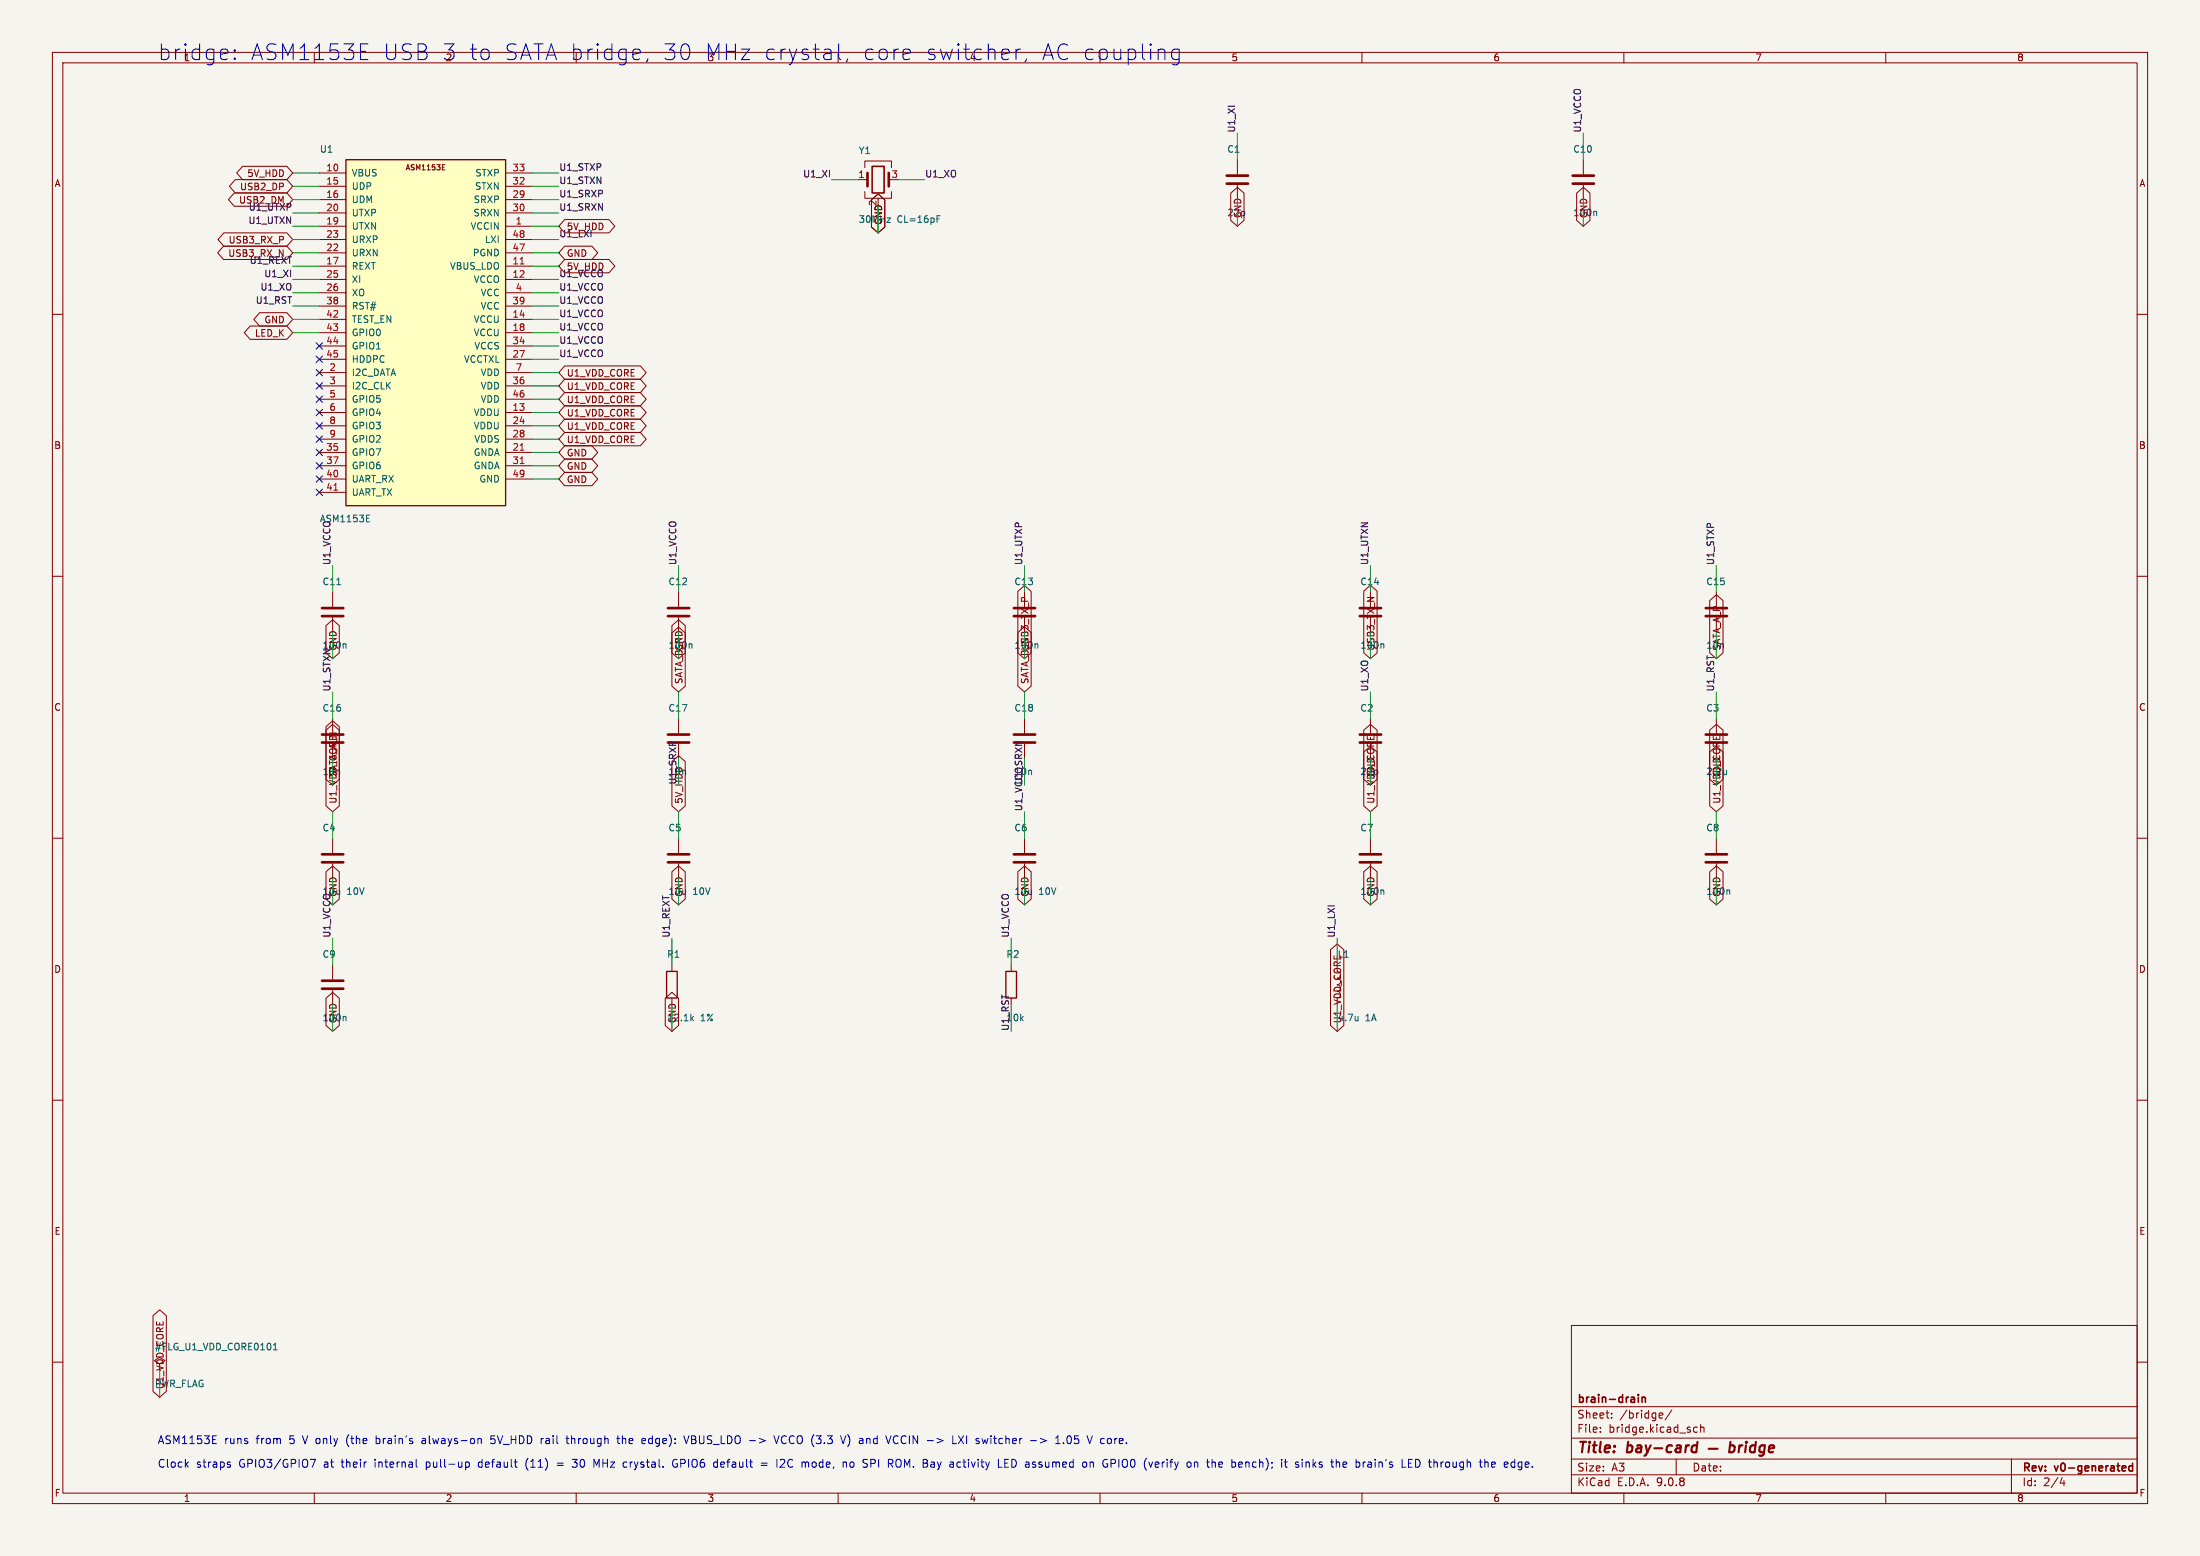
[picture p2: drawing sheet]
<svg xmlns="http://www.w3.org/2000/svg" width="420mm" height="297mm" viewBox="0 0 420 297" stroke-linecap="round" stroke-linejoin="round" font-family="sans-serif">
<path d="M0 0h420v297h-420z" fill="#f5f4ef" stroke="#f5f4ef" stroke-width=".19"/>
<g fill="none" stroke="#840000" stroke-width=".19">
<path d="M10 10h400v277h-400zM12 12h396v273h-396zM160 10v2M260 10v2M310 10v2M360 10v2M10 60h2M408 60h2M10 110h2M408 110h2M129.5 137.2v2.8M10 160h2"/>
<path d="M408 160h2M10 210h2M408 210h2M300 253h108v32h-108zM10 260h2M30.5 260.3l1-.6-1-.6-1 .6 1 .6v1.3M300 278.5h108M300 274.5h108M300 268.5h108M305.5 273.2v.2M305.5 272.5v.1M307.7 270.5v.2"/>
<path d="M307.7 269.8v.1M316.9 269.7l.5 .1v.2l-.7 .2M317.4 270.6l-.5 .1M319.2 269.1l-1.3 1.9M320 278.5v3M323.3 273.1l.3 .3 .4-.1M324 272.5l-.4-.1-.3 .3M324.7 272.5l.2-.1 .3 .1 .1 .9M324.7 271.9v1.5M384 278.5v6.5M408 260h2M60 285v2"/>
<path d="M110 285v2M160 285v2M210 285v2M260 285v2M300 281.5h108M310 285v2M360 285v2M393.7 282l-.4 1.1h.9M394 282.6v1"/>
</g>
<path d="M312.8 266.2v.1M312.8 266.7v1M313.5 266.7v1M313.5 266.8l.2-.1 .3 .1 .1 .9M407.1 279.3v1.5M407.1 279.9l-.4-.1-.3 .3 .1 .6h.6" fill="none" stroke="#840000" stroke-width=".3"/>
<g fill="none" stroke="#840000" stroke-width=".4">
<path d="M323.4 275.9l.6 .1M323.8 277.1l-.6 .1M324.1 275.2l-.3 2M326.2 276.5h1.7M330.3 276h.7l.2 .3-.1 .5a.66 .66 0 0 1-1 .3M330.3 275.2l-.2 2M332.1 275.9l-.2 1.3M332.6 275.9l-.3 .1-.3 .3M333.3 275.9l-.2 1.3M333.4 275.2v.2M335.1 276a.66 .66 0 0 0-1 .3l-.1 .5 .2 .3h.8M335.2 275.2l-.2 2"/>
<path d="M336.9 276a.66 .66 0 0 0-1 .3v.5l.1 .3h.8M336.9 275.9l-.2 1.6a.6 .6 0 0 1-.9 .3M337.7 276.5l1-.2-.1-.3h-.7l-.2 .9 .2 .3 .6-.1"/>
</g>
<path d="M52.2 257.7h.7M52.2 256.8l.4-.4v1.3" fill="none" stroke="#006464" stroke-width=".19"/>
<path d="M127.5 140.2h4.1M127.5 141.7h4.1" fill="none" stroke="#840000" stroke-width=".51"/>
<path d="M66 30.5h30.5v66h-30.5z" fill="#ffffc2"/>
<path d="M66 30.5h30.5v66h-30.5zM127.3 185.4h2v5.1h-2zM192 185.4h2.1v5.1h-2.1z" fill="none" stroke="#840000" stroke-width=".25"/>
<g fill="none" stroke="#840000" stroke-width=".19">
<path d="M44.7 36.8h10.1l1.1 1.3-1.1 1.3h-10.1l-1.1-1.3zM44.9 34.3h9.9l1.1 1.3-1.1 1.2h-9.9l-1.1-1.2zM46.3 31.7h8.5l1.1 1.3-1.1 1.3h-8.5l-1.1-1.3zM61 33h5M61 35.6h5M61 38.1h5M84.4 31.9h.4M84.4 32.4h.5M84.4 31.4h.5M96.5 33h5.1M96.5 35.6h5.1M96.5 38.1h5.1"/>
<path d="M163.8 34.3h1.8M165.1 32v-1.3h5.1v1.3M165.1 36.6v1.2h5.1v-1.2M166.4 38.1l1.2-1.1 1.3 1.1v5.2l-1.3 1.2-1.2-1.2zM167.6 37.8v.3M234.9 36.9l1.3-1.1 1.3 1.1v5.2l-1.3 1.1-1.3-1.1zM236.2 30.5v2.8M236.2 35.3v2.8M301 36.9l1.3-1.1 1.2 1.1v5.2l-1.2 1.1-1.3-1.1zM302.3 30.5v2.8M302.3 35.3v2.8M42.7 47h12.1l1.1 1.3-1.1 1.2h-12.1l-1.1-1.2z"/>
<path d="M42.7 44.4h12.1l1.1 1.3-1.1 1.3h-12.1l-1.1-1.3zM49.6 59.7h5.2l1.1 1.3-1.1 1.2h-5.2l-1.1-1.2zM61 40.6h5M61 43.2h5M61 45.7h5M61 48.3h5M61 50.8h5M61 53.3h5M61 55.9h5M61 58.4h5M96.5 40.6h5.1M96.5 43.2h5.1"/>
<path d="M96.5 45.7h5.1M96.5 48.3h5.1M96.5 50.8h5.1M96.5 53.3h5.1M96.5 55.9h5.1M96.5 58.4h5.1M107.8 49.5h8.5l1.1 1.3-1.1 1.3h-8.5l-1.1-1.3zM107.8 47h5.2l1.1 1.3-1.1 1.2h-5.2l-1.1-1.2zM107.8 41.9h8.5l1.1 1.3-1.1 1.3h-8.5l-1.1-1.3zM47.7 62.2h7.1l1.1 1.3-1.1 1.3h-7.1l-1.1-1.3zM61 61h5M61 63.5h5"/>
<path d="M61 66h5M61 68.6h5M61 71.1h5M61 73.7h5M61 76.2h5M61 78.7h5M96.5 61h5.1M96.5 63.5h5.1M96.5 66h5.1M96.5 68.6h5.1M96.5 71.1h5.1M96.5 73.7h5.1"/>
<path d="M96.5 76.2h5.1M96.5 78.7h5.1M107.8 69.8h14.4l1.2 1.3-1.2 1.3h-14.4l-1.1-1.3zM107.8 72.4h14.4l1.2 1.3-1.2 1.2h-14.4l-1.1-1.2zM107.8 74.9h14.4l1.2 1.3-1.2 1.3h-14.4l-1.1-1.3zM107.8 77.5h14.4l1.2 1.2-1.2 1.3h-14.4l-1.1-1.3zM61 81.3h5M61 83.8h5M61 86.4h5M61 88.9h5M61 91.4h5M61 94h5"/>
<path d="M96.5 81.3h5.1M96.5 83.8h5.1M96.5 86.4h5.1M96.5 88.9h5.1M96.5 91.4h5.1M107.8 85.1h5.2l1.1 1.3-1.1 1.2h-5.2l-1.1-1.2zM107.8 80h14.4l1.2 1.3-1.2 1.3h-14.4l-1.1-1.3zM107.8 90.2h5.2l1.1 1.2-1.1 1.3h-5.2l-1.1-1.3zM107.8 82.5h14.4l1.2 1.3-1.2 1.3h-14.4l-1.1-1.3zM107.8 87.6h5.2l1.1 1.3-1.1 1.3h-5.2l-1.1-1.3zM62.2 119.4l1.3-1.1 1.3 1.1v5.2l-1.3 1.1-1.3-1.1zM63.5 113v2.8"/>
<path d="M63.5 117.9v2.8M128.3 119.4l1.2-1.1 1.3 1.1v5.2l-1.3 1.1-1.2-1.1zM129.5 113v2.8M129.5 117.9v2.8M194.3 112.9l1.3-1.1 1.3 1.1v11.7l-1.3 1.1-1.3-1.1zM195.6 113v2.8M260.3 112.8l1.3-1.1 1.3 1.1v11.8l-1.3 1.1-1.3-1.1zM261.6 113v2.8M326.4 114.6l1.3-1.1 1.2 1.1v10l-1.2 1.1-1.3-1.1zM327.7 113v2.8M62.2 138.7l1.3-1.1 1.3 1.1v10l-1.3 1.2-1.3-1.2zM62.2 139.4l1.3-1.1 1.3 1.1v14.4l-1.3 1.1-1.3-1.1z"/>
<path d="M63.5 137.2v2.8M128.3 120.8l1.2-1.1 1.3 1.1v10.2l-1.3 1.1-1.2-1.1zM194.3 120.7l1.3-1.1 1.3 1.1v10.3l-1.3 1.1-1.3-1.1zM195.6 137.2v2.8M260.3 139.4l1.3-1.1 1.3 1.1v14.4l-1.3 1.1-1.3-1.1zM261.6 137.2v2.8M326.4 139.4l1.3-1.1 1.2 1.1v14.4l-1.2 1.1-1.3-1.1zM327.7 137.2v2.8M128.3 145.4l1.2-1.2 1.3 1.2v8.4l-1.3 1.1-1.2-1.1zM260.3 143.5l1.3-1.1 1.3 1.1v5.2l-1.3 1.2-1.3-1.2zM326.4 143.5l1.3-1.1 1.2 1.1v5.2l-1.2 1.2-1.3-1.2zM62.2 166.4l1.3-1.1 1.3 1.1v5.2l-1.3 1.1-1.3-1.1z"/>
<path d="M63.5 160v2.8M63.5 164.8v2.8M128.3 166.4l1.2-1.1 1.3 1.1v5.2l-1.3 1.1-1.2-1.1zM129.5 160v2.8M129.5 164.8v2.8M194.3 166.4l1.3-1.1 1.3 1.1v5.2l-1.3 1.1-1.3-1.1zM195.6 160v2.8M195.6 164.8v2.8M260.3 166.4l1.3-1.1 1.3 1.1v5.2l-1.3 1.1-1.3-1.1zM261.6 160v2.8M261.6 164.8v2.8M326.4 166.4l1.3-1.1 1.2 1.1v5.2l-1.2 1.1-1.3-1.1z"/>
<path d="M327.7 160v2.8M327.7 164.8v2.8M62.2 190.5l1.3-1.1 1.3 1.1v5.2l-1.3 1.2-1.3-1.2zM63.5 184.2v2.7M63.5 189v2.8M127 190.5l1.3-1.1 1.2 1.1v5.2l-1.2 1.2-1.3-1.2zM128.3 184.2v1.2M128.3 190.5v1.3M193 184.2v1.2M254 181.3l1.3-1.1 1.2 1.1v14.4l-1.2 1.2-1.3-1.2zM29.2 251.1l1.3-1.1 1.3 1.1v14.5l-1.3 1.1-1.3-1.1z"/>
</g>
<path d="M99.3 50.4h.7M63.7 93.6h.8M99.3 85.9h.7M99.3 88.5h.7" fill="none" stroke="#a90000" stroke-width=".19"/>
<g fill="none" stroke="#006464" stroke-width=".19">
<path d="M178.9 41.8h.4M178.9 41.2h.6M304.6 40.3l.2 .2v.7M70 99.6h.6M70 98.3h.6M64.3 111.6h.7M65.9 122.9l.2 .2v.6M131.9 122.9l.2 .2v.6M198 122.9l.1 .2v.6M264 122.9l.2 .2v.6M329.6 147v.9M329.6 147.7l-.1 .1"/>
<path d="M264 169.9l.2 .2v.6M330 169.9l.2 .2v.6M65.9 194l.2 .2v.6M132 194.4l.4 .4M132.4 194l-.5 .5M259.3 194v.8M259.3 194.7l-.1 .1"/>
</g>
<g fill="none" stroke="#840000" stroke-width=".51">
<path d="M165.6 33v2.6M169.7 33v2.6M234.2 33.5h4.1M234.2 35.1h4.1M300.2 33.5h4.1M300.2 35.1h4.1M61.5 116.1h4M61.5 117.6h4M127.5 116.1h4.1M127.5 117.6h4.1M193.5 116.1h4.1M193.5 117.6h4.1"/>
<path d="M259.6 116.1h4.1M259.6 117.6h4.1M325.6 116.1h4.1M325.6 117.6h4.1M61.5 140.2h4M61.5 141.7h4M193.5 140.2h4.1M193.5 141.7h4.1M259.6 140.2h4.1M259.6 141.7h4.1M325.6 140.2h4.1M325.6 141.7h4.1"/>
<path d="M61.5 163.1h4M61.5 164.6h4M127.5 163.1h4.1M127.5 164.6h4.1M193.5 163.1h4.1M193.5 164.6h4.1M259.6 163.1h4.1M259.6 164.6h4.1M325.6 163.1h4.1M325.6 164.6h4.1M61.5 187.2h4M61.5 188.7h4"/>
</g>
<path d="M166.5 31.8h2.3v5h-2.3z" fill="none" stroke="#840000" stroke-width=".3"/>
<g fill="none" stroke="#009600" stroke-width=".19">
<path d="M55.9 35.6h5.1M55.9 33h5.1M55.9 38.1h5.1M101.6 35.6h5.1M101.6 33h5.1M101.6 38.1h5.1M158.7 34.3h5.1M167.6 39.4v5.1M171.4 34.3h5.1M236.2 25.4v5.1M236.2 38.1v5.1M302.3 25.4v5.1"/>
<path d="M302.3 38.1v5.1M55.9 40.6h5.1M55.9 43.2h5.1M55.9 45.7h5.1M55.9 48.3h5.1M55.9 50.8h5.1M55.9 55.9h5.1M55.9 53.3h5.1M55.9 58.4h5.1M101.6 40.6h5.1M101.6 43.2h5.1M101.6 45.7h5.1"/>
<path d="M101.6 48.3h5.1M101.6 50.8h5.1M101.6 55.9h5.1M101.6 53.3h5.1M101.6 58.4h5.1M55.9 61h5.1M55.9 63.5h5.1M101.6 61h5.1M101.6 63.5h5.1M101.6 78.7h5.1M101.6 76.2h5.1M101.6 73.7h5.1"/>
<path d="M101.6 71.1h5.1M101.6 68.6h5.1M101.6 66h5.1M101.6 88.9h5.1M101.6 91.4h5.1M101.6 86.4h5.1M101.6 83.8h5.1M101.6 81.3h5.1M63.5 108v5M129.5 108v5M195.6 108v5M261.6 108v5"/>
<path d="M327.7 108v5M63.5 120.7v5M63.5 132.1v5.1M129.5 120.7v5M129.5 132.1v5.1M195.6 120.7v5M195.6 132.1v5.1M261.6 120.7v5M261.6 132.1v5.1M327.7 120.7v5M327.7 132.1v5.1M63.5 144.8v5.1"/>
<path d="M63.5 154.9v5.1M129.5 144.8v5.1M129.5 154.9v5.1M195.6 144.8v5.1M195.6 154.9v5.1M261.6 144.8v5.1M261.6 154.9v5.1M327.7 144.8v5.1M327.7 154.9v5.1M63.5 167.6v5.1M63.5 179.1v5.1M128.3 179.1v5.1"/>
<path d="M129.5 167.6v5.1M193 179.1v5.1M195.6 167.6v5.1M255.3 179.1v5.1M261.6 167.6v5.1M327.7 167.6v5.1M63.5 191.8v5.1M128.3 191.8v5.1M193 191.8v5.1M255.3 191.8v5.1M30.5 261.6v5.1"/>
</g>
<g fill="none" stroke="#000084" stroke-width=".19">
<path d="M60.4 73.1l1.2 1.2M60.4 78.1l1.2 1.2M60.4 75.6l1.2 1.2M60.4 70.5l1.2 1.2M60.4 68l1.2 1.2M60.4 65.4l1.2 1.2M61.6 73.1l-1.2 1.2M61.6 78.1l-1.2 1.2M61.6 75.6l-1.2 1.2M61.6 70.5l-1.2 1.2M61.6 68l-1.2 1.2M61.6 65.4l-1.2 1.2"/>
<path d="M60.4 88.3l1.2 1.2M60.4 85.8l1.2 1.2M60.4 83.2l1.2 1.2M60.4 80.7l1.2 1.2M60.4 93.4l1.2 1.2M60.4 90.8l1.2 1.2M61.6 88.3l-1.2 1.2M61.6 85.8l-1.2 1.2M61.6 83.2l-1.2 1.2M61.6 80.7l-1.2 1.2M61.6 93.4l-1.2 1.2M61.6 90.8l-1.2 1.2"/>
</g>
<g fill="none" stroke="#0000c2" stroke-width=".19">
<path d="M44.8 11.1l.2 .1-.2 .2M44.8 11.1l-.1 .1 .1 .2M44.8 9.5v.3M44.8 11.1v.3M44.8 9.5l.2 .2-.2 .1M44.8 9.5l-.1 .2 .1 .1M68.8 11.4h1.4M68.8 8.4h1.4M121.2 9.4l.9 .1 .1 .6-1.4 .3M122.1 11.2l-.9 .2M123.7 11.2l-.3 .6M131.2 8.5a2.24 2.24 0 0 1 0 2.7"/>
<path d="M160.1 8.4v2.5l.1 .3 .3 .2M161.8 11.2l-.3 .6M172.5 11.2l.3 .2 .9-.2M172.5 9.5l.9-.1 .3 .1 .1 .3M173.8 10.1l-1.4 .3M192.5 9.5l.2 .6-1.5 .3M194 9.4v2M194.8 9.4a.77 .77 0 0 0-.8 .5M221.2 9.5l.3-.1 .7 .1 .2 .3v1.6M225.1 9.5l-.9-.1-.4 .3-.1 .2v.9l.3 .4 .2 .2 .9-.2M225.1 9.4v2.4a.81 .81 0 0 1-1.3 .4M35.5 279.5l.5 .6"/>
<path d="M36 279.1l-.6 .5M40.6 275.6h.7M40.6 274.1h.7M43.6 279.6h.4v.2l-.2 .3h-.3M43.6 279.1h.4M59.2 278.6h1l-.6 1.5M71.8 274.1v1.5M71.8 275.5l.2 .1M72 274.6h-.2M79.5 278.6v1.2l.2 .3M81 274.6h-.4M81.1 275h-.4a.29 .29 0 0 0-.2 .3 .29 .29 0 0 0 .2 .3h.4"/>
<path d="M88.9 279.1h.4l.3 .2-.1 .7h-.6M88.9 279.1v1.5M91.3 274.6h.5l.1 1M91.4 279.2v.7M93.7 275.4l.5 .2M94.5 274.1h-.8v.7l.5-.2M100.6 278.6l-.2 .7 .2 1M103.7 274.6h-.2M106.4 279.3h1.1M106.4 279.7h1.1M108 274.6h.6M108.2 274.1v1.2l.4 .3"/>
<path d="M109.2 279.9l.7 .2M109.2 278.6h1l-.5 .5h.2M113.4 278.6l.5 1 .5-1M117.7 274.6h.6M118 274.1v1.2l.3 .3M119.5 279.1h.2M119.7 280l-.2 .1M122.7 274.6h.5v.3l-.7 .2M123.2 275.5l-.5 .1M129.2 278.6a.7 .7 0 0 0-.8 .7 .7 .7 0 0 0 .8 .7l.1-.6h-.3M130.5 274.1l.5 1.5 .5-1.5M145.3 279.3h1.2"/>
<path d="M145.3 279.7h1.2M147.7 274.1l.5 1.5 .5-1.5M148.3 278.6v1.5M149 278.7l.5-.1 .2 .1 .1 .3-.9 1.1h.9M149.5 274.1l-.3 .6v.5l.3 .3M154.2 279.1l.2 .2v.8M161.5 274.1l-.5 1.5M161.8 273.8a1.72 1.72 0 0 1 0 2.3M162.7 279.1h-.3l-.2 .2 .1 .6 .4 .2M165.7 274.6h.3M166.2 278.6h.6M166.2 279.3h.6"/>
<path d="M170.7 275.3l.3 .3 .4-.1M171.2 280h.6M171.2 278.6h.6M171.4 274.1h-.4l-.3 .2M181.9 275.6h.7M183 274.1l1 1.5M184 274.1l-1 1.5M188.6 274.6l-.3 1M191.8 279.3h.5M192.5 278.6h-.7v1.5h.7M193.5 278.6h-.3v1.5h.3M198.6 274.6l1.1 .4-1.1 .4"/>
<path d="M203 275.4v.2M203.8 274.2l.2-.1a.8 .8 0 0 1 .5 .7 .8 .8 0 0 1-.5 .8l-.2-.2-.1-.4zM208.2 279.1h.5v1M210.8 274.6h-.4l-.3 .2 .1 .7h.6M228.6 279.1l.1 1M238 279.1h.4l.1 .2v.8M247.9 279.1h-.4l-.2 .2 .1 .2 .5 .1v.4h-.6M250.8 279.5l.4 .6M251.2 279.1l-.5 .5M262.5 278.6v.1M262.5 279.1v1M270.2 278.6a.76 .76 0 0 1 .9 .7 .76 .76 0 0 1-.9 .8"/>
<path d="M287.4 279.1l-.2 .2v.5l.2 .3M287.9 279.4l-.7 .2M291.4 279.1h.4l.1 .3-.7 .2M291.8 280l-.4 .1"/>
</g>
<g font-size="4.2" fill="#0000c2">
<text x="30" y="11.7">bridge:</text>
<text x="47.6" y="11.7">ASM1153E</text>
<text x="72.7" y="11.7">USB 3 to</text>
<text x="95.4" y="11.7">SATA bridge,</text>
<text x="125.4" y="11.7">30</text>
<text x="133.3" y="11.7">MHz crystal,</text>
<text x="163.1" y="11.7">core</text>
<text x="175" y="11.7">switcher,</text>
<text x="197" y="11.7">AC coupling</text>
</g>
<g font-size="2.8" fill="#840000">
<text x="301" y="277.9">Title:</text>
<text x="310.6" y="277.9">bay-card</text>
</g>
<g font-size="2.1" fill="#840000">
<text x="301" y="268.2">brain-drain</text>
<text x="301" y="273.7">File:</text>
<text x="301" y="271">Sheet:</text>
<text x="307.1" y="273.7">bridge.kicad_sch</text>
<text x="309.2" y="271">/bridge/</text>
<text x="301" y="281.1">Size:</text>
<text x="307.6" y="281.1">A3</text>
<text x="323" y="281.1">Date:</text>
<text x="386" y="281.3">Rev:</text>
<text x="392.4" y="281.3">v0-generated</text>
<text x="301" y="283.9">KiCad</text>
<text x="308.7" y="283.9">E.D.A.</text>
<text x="316.3" y="283.9">9.0.8</text>
<text x="386" y="283.9">Id:</text>
<text x="390.1" y="283.9">2/4</text>
</g>
<g font-size="2.1" fill="#0000c2">
<text x="30" y="275.7">ASM1153E</text>
<text x="42.8" y="275.7">runs</text>
<text x="49" y="275.7">from</text>
<text x="55.4" y="275.7">5</text>
<text x="58.1" y="275.7">V only</text>
<text x="66.7" y="275.7">(the</text>
<text x="72.5" y="275.7">brain's</text>
<text x="81.4" y="275.7">always-on</text>
<text x="94.7" y="275.7">5V_HDD</text>
<text x="104.4" y="275.7">rail</text>
<text x="109.5" y="275.7">through</text>
<text x="119.4" y="275.7">the</text>
<text x="124.2" y="275.7">edge):</text>
<text x="132.5" y="275.7">VBUS_LDO -&gt;</text>
<text x="150" y="275.7">VCCO (3.3</text>
<text x="163" y="275.7">V)</text>
<text x="166.6" y="275.7">and</text>
<text x="172" y="275.7">VCCIN -&gt;</text>
<text x="184.9" y="275.7">LXI</text>
<text x="189.5" y="275.7">switcher</text>
<text x="200.1" y="275.7">-&gt;</text>
<text x="205.1" y="275.7">1.05</text>
<text x="211.4" y="275.7">V core.</text>
<text x="30" y="280.2">Clock</text>
<text x="37.4" y="280.2">straps</text>
<text x="45.7" y="280.2">GPIO3/GPIO7</text>
<text x="62" y="280.2">at</text>
<text x="65.5" y="280.2">their</text>
<text x="71.9" y="280.2">internal</text>
<text x="81.9" y="280.2">pull-up</text>
<text x="92" y="280.2">default</text>
<text x="101.2" y="280.2">(11)</text>
<text x="110.5" y="280.2">30</text>
<text x="114.7" y="280.2">MHz</text>
<text x="120.5" y="280.2">crystal.</text>
<text x="130" y="280.2">GPIO6</text>
<text x="138.1" y="280.2">default</text>
<text x="150.4" y="280.2">I2C</text>
<text x="155.3" y="280.2">mode,</text>
<text x="163.3" y="280.2">no</text>
<text x="167.3" y="280.2">SPI</text>
<text x="172.3" y="280.2">ROM. Bay</text>
<text x="184.4" y="280.2">activity</text>
<text x="193.8" y="280.2">LED assumed</text>
<text x="210.2" y="280.2">on</text>
<text x="214.2" y="280.2">GPIO0</text>
<text x="222.2" y="280.2">(verify</text>
<text x="230.6" y="280.2">on</text>
<text x="234.6" y="280.2">the</text>
<text x="239.4" y="280.2">bench);</text>
<text x="249.1" y="280.2">it</text>
<text x="252" y="280.2">sinks</text>
<text x="259" y="280.2">the</text>
<text x="263.8" y="280.2">brain's</text>
<text x="272.7" y="280.2">LED through</text>
<text x="288" y="280.2">the</text>
<text x="292.8" y="280.2">edge.</text>
</g>
<g font-size="1.8" fill="#840000">
<text x="35" y="11.9">1</text>
<text x="135" y="11.9">3</text>
<text x="235" y="11.9">5</text>
<text x="285" y="11.9">6</text>
<text x="335" y="11.9">7</text>
<text x="385" y="11.9">8</text>
<text x="10.3" y="35.9">A</text>
<text x="47.1" y="34">5V_HDD</text>
<text x="408.3" y="35.9">A</text>
<text x="45.5" y="39.1">USB2_DM</text>
<text x="45.7" y="36.5">USB2_DP</text>
<text x="167.4" y="39.4" transform="rotate(-90 167.4 39.4)">2</text>
<text x="234.2" y="41.5">22p</text>
<text x="237.2" y="41.8" transform="rotate(-90 237.2 41.8)">GND</text>
<text x="300.2" y="41.5">100n</text>
<text x="303.2" y="41.8" transform="rotate(-90 303.2 41.8)">GND</text>
<text x="43.5" y="46.7">USB3_RX_P</text>
<text x="108.1" y="44.1">5V_HDD</text>
<text x="168.6" y="43" transform="rotate(-90 168.6 43)">GND</text>
<text x="43.5" y="49.2">USB3_RX_N</text>
<text x="108.1" y="49.2">GND</text>
<text x="48.6" y="64.5">LED_K</text>
<text x="50.4" y="61.9">GND</text>
<text x="108.1" y="72.1">U1_VDD_CORE</text>
<text x="108.1" y="74.6">U1_VDD_CORE</text>
<text x="108.1" y="77.2">U1_VDD_CORE</text>
<text x="108.1" y="79.7">U1_VDD_CORE</text>
<text x="108.1" y="82.2">U1_VDD_CORE</text>
<text x="10.3" y="85.9">B</text>
<text x="108.1" y="87.3">GND</text>
<text x="108.1" y="84.8">U1_VDD_CORE</text>
<text x="108.1" y="89.9">GND</text>
<text x="408.2" y="85.9">B</text>
<text x="108.1" y="92.4">GND</text>
<text x="64.5" y="124.3" transform="rotate(-90 64.5 124.3)">GND</text>
<text x="127.5" y="124">100n</text>
<text x="130.5" y="124.3" transform="rotate(-90 130.5 124.3)">GND</text>
<text x="193.6" y="124">100n</text>
<text x="196.5" y="124.3" transform="rotate(-90 196.5 124.3)">USB3_TX_P</text>
<text x="259.6" y="124">100n</text>
<text x="262.6" y="124.3" transform="rotate(-90 262.6 124.3)">USB3_TX_N</text>
<text x="325.6" y="124">10n</text>
<text x="328.6" y="124.3" transform="rotate(-90 328.6 124.3)">SATA_A_P</text>
<text x="130.5" y="130.7" transform="rotate(-90 130.5 130.7)">SATA_B_P</text>
<text x="196.5" y="130.7" transform="rotate(-90 196.5 130.7)">SATA_B_N</text>
<text x="10.3" y="135.9">C</text>
<text x="408.2" y="135.9">C</text>
<text x="61.5" y="148.1">10n</text>
<text x="64.5" y="148.4" transform="rotate(-90 64.5 148.4)">SATA_A_N</text>
<text x="259.6" y="148.1">22p</text>
<text x="262.6" y="148.4" transform="rotate(-90 262.6 148.4)">GND</text>
<text x="325.6" y="148.1">2.2u</text>
<text x="328.6" y="148.4" transform="rotate(-90 328.6 148.4)">GND</text>
<text x="64.5" y="153.5" transform="rotate(-90 64.5 153.5)">U1_VDD_CORE</text>
<text x="262.6" y="153.5" transform="rotate(-90 262.6 153.5)">U1_VDD_CORE</text>
<text x="328.6" y="153.5" transform="rotate(-90 328.6 153.5)">U1_VDD_CORE</text>
<text x="64.5" y="171.3" transform="rotate(-90 64.5 171.3)">GND</text>
<text x="127.5" y="171">10u</text>
<text x="130.5" y="171.3" transform="rotate(-90 130.5 171.3)">GND</text>
<text x="193.6" y="171">10u</text>
<text x="196.5" y="171.3" transform="rotate(-90 196.5 171.3)">GND</text>
<text x="259.6" y="171">100n</text>
<text x="262.6" y="171.3" transform="rotate(-90 262.6 171.3)">GND</text>
<text x="325.6" y="171">100n</text>
<text x="328.6" y="171.3" transform="rotate(-90 328.6 171.3)">GND</text>
<text x="10.3" y="185.9">D</text>
<text x="255.3" y="183">L1</text>
<text x="408.2" y="185.9">D</text>
<text x="61.5" y="195.1">100n</text>
<text x="64.5" y="195.4" transform="rotate(-90 64.5 195.4)">GND</text>
<text x="129.2" y="195.4" transform="rotate(-90 129.2 195.4)">GND</text>
<text x="255.3" y="195.1">4.7u</text>
<text x="256.2" y="195.4" transform="rotate(-90 256.2 195.4)">U1_VDD_CORE</text>
<text x="10.3" y="235.9">E</text>
<text x="408.3" y="235.9">E</text>
<text x="29.5" y="265">PWR_FLAG</text>
<text x="31.4" y="265.3" transform="rotate(-90 31.4 265.3)">U1_VDD_CORE</text>
<text x="10.3" y="285.9">F</text>
<text x="35" y="286.9">1</text>
<text x="85" y="286.9">2</text>
<text x="135" y="286.9">3</text>
<text x="185" y="286.9">4</text>
<text x="235" y="286.9">5</text>
<text x="285" y="286.9">6</text>
<text x="335" y="286.9">7</text>
<text x="385" y="286.9">8</text>
<text x="408.3" y="285.9">F</text>
</g>
<g font-size="1.8" fill="#0000c2">
<text x="85" y="11.9">2</text>
<text x="185" y="11.9">4</text>
</g>
<g font-size="1.8" fill="#006464">
<text x="61" y="29.3">U1</text>
<text x="163.8" y="29.6">Y1</text>
<text x="234.2" y="29.3">C1</text>
<text x="300.2" y="29.3">C10</text>
<text x="67.1" y="33.9">VBUS</text>
<text x="90.6" y="33.9">STXP</text>
<text x="67.1" y="36.4">UDP</text>
<text x="67.1" y="39">UDM</text>
<text x="67.1" y="41.5">UTXP</text>
<text x="90.3" y="41.5">SRXN</text>
<text x="90.3" y="39">SRXP</text>
<text x="90.6" y="36.4">STXN</text>
<text x="67.1" y="44">UTXN</text>
<text x="67.1" y="46.6">URXP</text>
<text x="89.7" y="44">VCCIN</text>
<text x="92.5" y="46.6">LXI</text>
<text x="163.8" y="42.7">30MHz</text>
<text x="171.2" y="42.7">CL=16pF</text>
<text x="67.1" y="49.1">URXN</text>
<text x="67.1" y="51.7">REXT</text>
<text x="85.8" y="51.7">VBUS_LDO</text>
<text x="90.2" y="49.1">PGND</text>
<text x="67.1" y="54.2">XI</text>
<text x="67.1" y="56.7">XO</text>
<text x="67.1" y="59.3">RST#</text>
<text x="90.3" y="54.2">VCCO</text>
<text x="91.7" y="56.7">VCC</text>
<text x="91.7" y="59.3">VCC</text>
<text x="67.1" y="61.8">TEST_EN</text>
<text x="67.1" y="64.4">GPIO0</text>
<text x="90.3" y="61.8">VCCU</text>
<text x="90.3" y="64.4">VCCU</text>
<text x="67.1" y="66.9">GPIO1</text>
<text x="67.1" y="69.4">HDDPC</text>
<text x="67.1" y="72">I2C_DATA</text>
<text x="88.5" y="69.4">VCCTXL</text>
<text x="90.5" y="66.9">VCCS</text>
<text x="91.7" y="72">VDD</text>
<text x="67.1" y="74.5">I2C_CLK</text>
<text x="67.1" y="77.1">GPIO5</text>
<text x="91.7" y="74.5">VDD</text>
<text x="91.7" y="77.1">VDD</text>
<text x="67.1" y="79.6">GPIO4</text>
<text x="67.1" y="82.1">GPIO3</text>
<text x="90.3" y="79.6">VDDU</text>
<text x="90.3" y="82.1">VDDU</text>
<text x="67.1" y="84.7">GPIO2</text>
<text x="67.1" y="87.2">GPIO7</text>
<text x="67.1" y="89.8">GPIO6</text>
<text x="90.3" y="87.2">GNDA</text>
<text x="90.3" y="89.8">GNDA</text>
<text x="90.5" y="84.7">VDDS</text>
<text x="67.1" y="92.3">UART_RX</text>
<text x="67.1" y="94.8">UART_TX</text>
<text x="91.4" y="92.3">GND</text>
<text x="61.5" y="111.9">C11</text>
<text x="127.5" y="111.9">C12</text>
<text x="193.6" y="111.9">C13</text>
<text x="259.6" y="111.9">C14</text>
<text x="325.6" y="111.9">C15</text>
<text x="61.5" y="136">C16</text>
<text x="127.5" y="136">C17</text>
<text x="193.6" y="136">C18</text>
<text x="259.6" y="136">C2</text>
<text x="325.6" y="136">C3</text>
<text x="61.5" y="158.9">C4</text>
<text x="127.5" y="158.9">C5</text>
<text x="193.6" y="158.9">C6</text>
<text x="259.6" y="158.9">C7</text>
<text x="325.6" y="158.9">C8</text>
<text x="66.2" y="171">10V</text>
<text x="132.3" y="171">10V</text>
<text x="198.3" y="171">10V</text>
<text x="61.5" y="183">C9</text>
<text x="127.3" y="183">R1</text>
<text x="192" y="183">R2</text>
<text x="127.3" y="195.1">12.1k</text>
<text x="133.7" y="195.1">1%</text>
<text x="260.6" y="195.1">1A</text>
<text x="29.5" y="257.9">#FLG_U1_VDD_CORE0101</text>
</g>
<g font-size="1.8" fill="#0f0f0f">
<text x="235.9" y="25.4" transform="rotate(-90 235.9 25.4)">U1_XI</text>
<text x="301.9" y="25.4" transform="rotate(-90 301.9 25.4)">U1_VCCO</text>
<text x="106.7" y="32.7">U1_STXP</text>
<text x="106.7" y="35.2">U1_STXN</text>
<text x="153.2" y="33.9">U1_XI</text>
<text x="176.5" y="33.9">U1_XO</text>
<text x="47.4" y="40.3">U1_UTXP</text>
<text x="106.7" y="40.3">U1_SRXN</text>
<text x="106.7" y="37.8">U1_SRXP</text>
<text x="47.3" y="42.8">U1_UTXN</text>
<text x="106.7" y="45.4">U1_LXI</text>
<text x="47.6" y="50.5">U1_REXT</text>
<text x="50.4" y="53">U1_XI</text>
<text x="106.7" y="53">U1_VCCO</text>
<text x="108.1" y="51.8">5V_HDD</text>
<text x="48.7" y="58.1">U1_RST</text>
<text x="49.6" y="55.5">U1_XO</text>
<text x="106.7" y="55.5">U1_VCCO</text>
<text x="106.7" y="58.1">U1_VCCO</text>
<text x="106.7" y="60.6">U1_VCCO</text>
<text x="106.7" y="63.2">U1_VCCO</text>
<text x="106.7" y="65.7">U1_VCCO</text>
<text x="106.7" y="68.2">U1_VCCO</text>
<text x="61" y="99.9">ASM1153E</text>
<text x="63.2" y="107.9" transform="rotate(-90 63.2 107.9)">U1_VCCO</text>
<text x="129.2" y="107.9" transform="rotate(-90 129.2 107.9)">U1_VCCO</text>
<text x="195.2" y="107.9" transform="rotate(-90 195.2 107.9)">U1_UTXP</text>
<text x="261.3" y="107.9" transform="rotate(-90 261.3 107.9)">U1_UTXN</text>
<text x="327.3" y="107.9" transform="rotate(-90 327.3 107.9)">U1_STXP</text>
<text x="61.5" y="124">100n</text>
<text x="63.2" y="132.1" transform="rotate(-90 63.2 132.1)">U1_STXN</text>
<text x="261.3" y="132.1" transform="rotate(-90 261.3 132.1)">U1_XO</text>
<text x="327.3" y="132.1" transform="rotate(-90 327.3 132.1)">U1_RST</text>
<text x="127.5" y="148.1">10n</text>
<text x="129.2" y="149.9" transform="rotate(-90 129.2 149.9)">U1_SRXP</text>
<text x="193.6" y="148.1">10n</text>
<text x="195.2" y="149.9" transform="rotate(-90 195.2 149.9)">U1_SRXN</text>
<text x="130.5" y="153.5" transform="rotate(-90 130.5 153.5)">5V_HDD</text>
<text x="195.2" y="154.9" transform="rotate(-90 195.2 154.9)">U1_VCCO</text>
<text x="61.5" y="171">10u</text>
<text x="63.2" y="179.1" transform="rotate(-90 63.2 179.1)">U1_VCCO</text>
<text x="127.9" y="179.1" transform="rotate(-90 127.9 179.1)">U1_REXT</text>
<text x="192.7" y="179.1" transform="rotate(-90 192.7 179.1)">U1_VCCO</text>
<text x="254.9" y="179.1" transform="rotate(-90 254.9 179.1)">U1_LXI</text>
<text x="192" y="195.1">10k</text>
<text x="192.7" y="196.8" transform="rotate(-90 192.7 196.8)">U1_RST</text>
</g>
<g font-size="1.8" fill="#a90000">
<text x="62.2" y="32.8">10</text>
<text x="62.2" y="35.3">15</text>
<text x="97.7" y="32.8">33</text>
<text x="97.7" y="35.3">32</text>
<text x="163.8" y="34">1</text>
<text x="170.1" y="34">3</text>
<text x="62.2" y="37.8">16</text>
<text x="62.2" y="40.4">20</text>
<text x="97.7" y="37.8">29</text>
<text x="97.7" y="40.4">30</text>
<text x="62.2" y="42.9">19</text>
<text x="62.2" y="45.5">23</text>
<text x="97.7" y="45.5">48</text>
<text x="98.4" y="42.9">1</text>
<text x="62.2" y="48">22</text>
<text x="62.2" y="50.5">17</text>
<text x="62.2" y="53.1">25</text>
<text x="97.7" y="48">47</text>
<text x="97.7" y="50.5">11</text>
<text x="97.7" y="53.1">12</text>
<text x="62.2" y="55.6">26</text>
<text x="62.2" y="58.2">38</text>
<text x="97.7" y="58.2">39</text>
<text x="98.4" y="55.6">4</text>
<text x="62.2" y="60.7">42</text>
<text x="62.2" y="63.2">43</text>
<text x="62.2" y="65.8">44</text>
<text x="97.7" y="60.7">14</text>
<text x="97.7" y="63.2">18</text>
<text x="97.7" y="65.8">34</text>
<text x="62.2" y="68.3">45</text>
<text x="62.8" y="70.9">2</text>
<text x="97.7" y="68.3">27</text>
<text x="98.4" y="70.9">7</text>
<text x="62.8" y="73.4">3</text>
<text x="62.8" y="75.9">5</text>
<text x="97.7" y="73.4">36</text>
<text x="97.7" y="75.9">46</text>
<text x="62.8" y="78.5">6</text>
<text x="62.8" y="81">8</text>
<text x="62.8" y="83.6">9</text>
<text x="97.7" y="78.5">13</text>
<text x="97.7" y="81">24</text>
<text x="97.7" y="83.6">28</text>
<text x="62.2" y="86.1">35</text>
<text x="62.2" y="88.6">37</text>
<text x="97.7" y="86.1">21</text>
<text x="97.7" y="88.6">31</text>
<text x="62.2" y="91.2">40</text>
<text x="62.2" y="93.7">41</text>
<text x="97.7" y="91.2">49</text>
</g>
<text font-size="1.4" fill="#840000" x="77.3" y="32.7">ASM1153E</text>
</svg>
